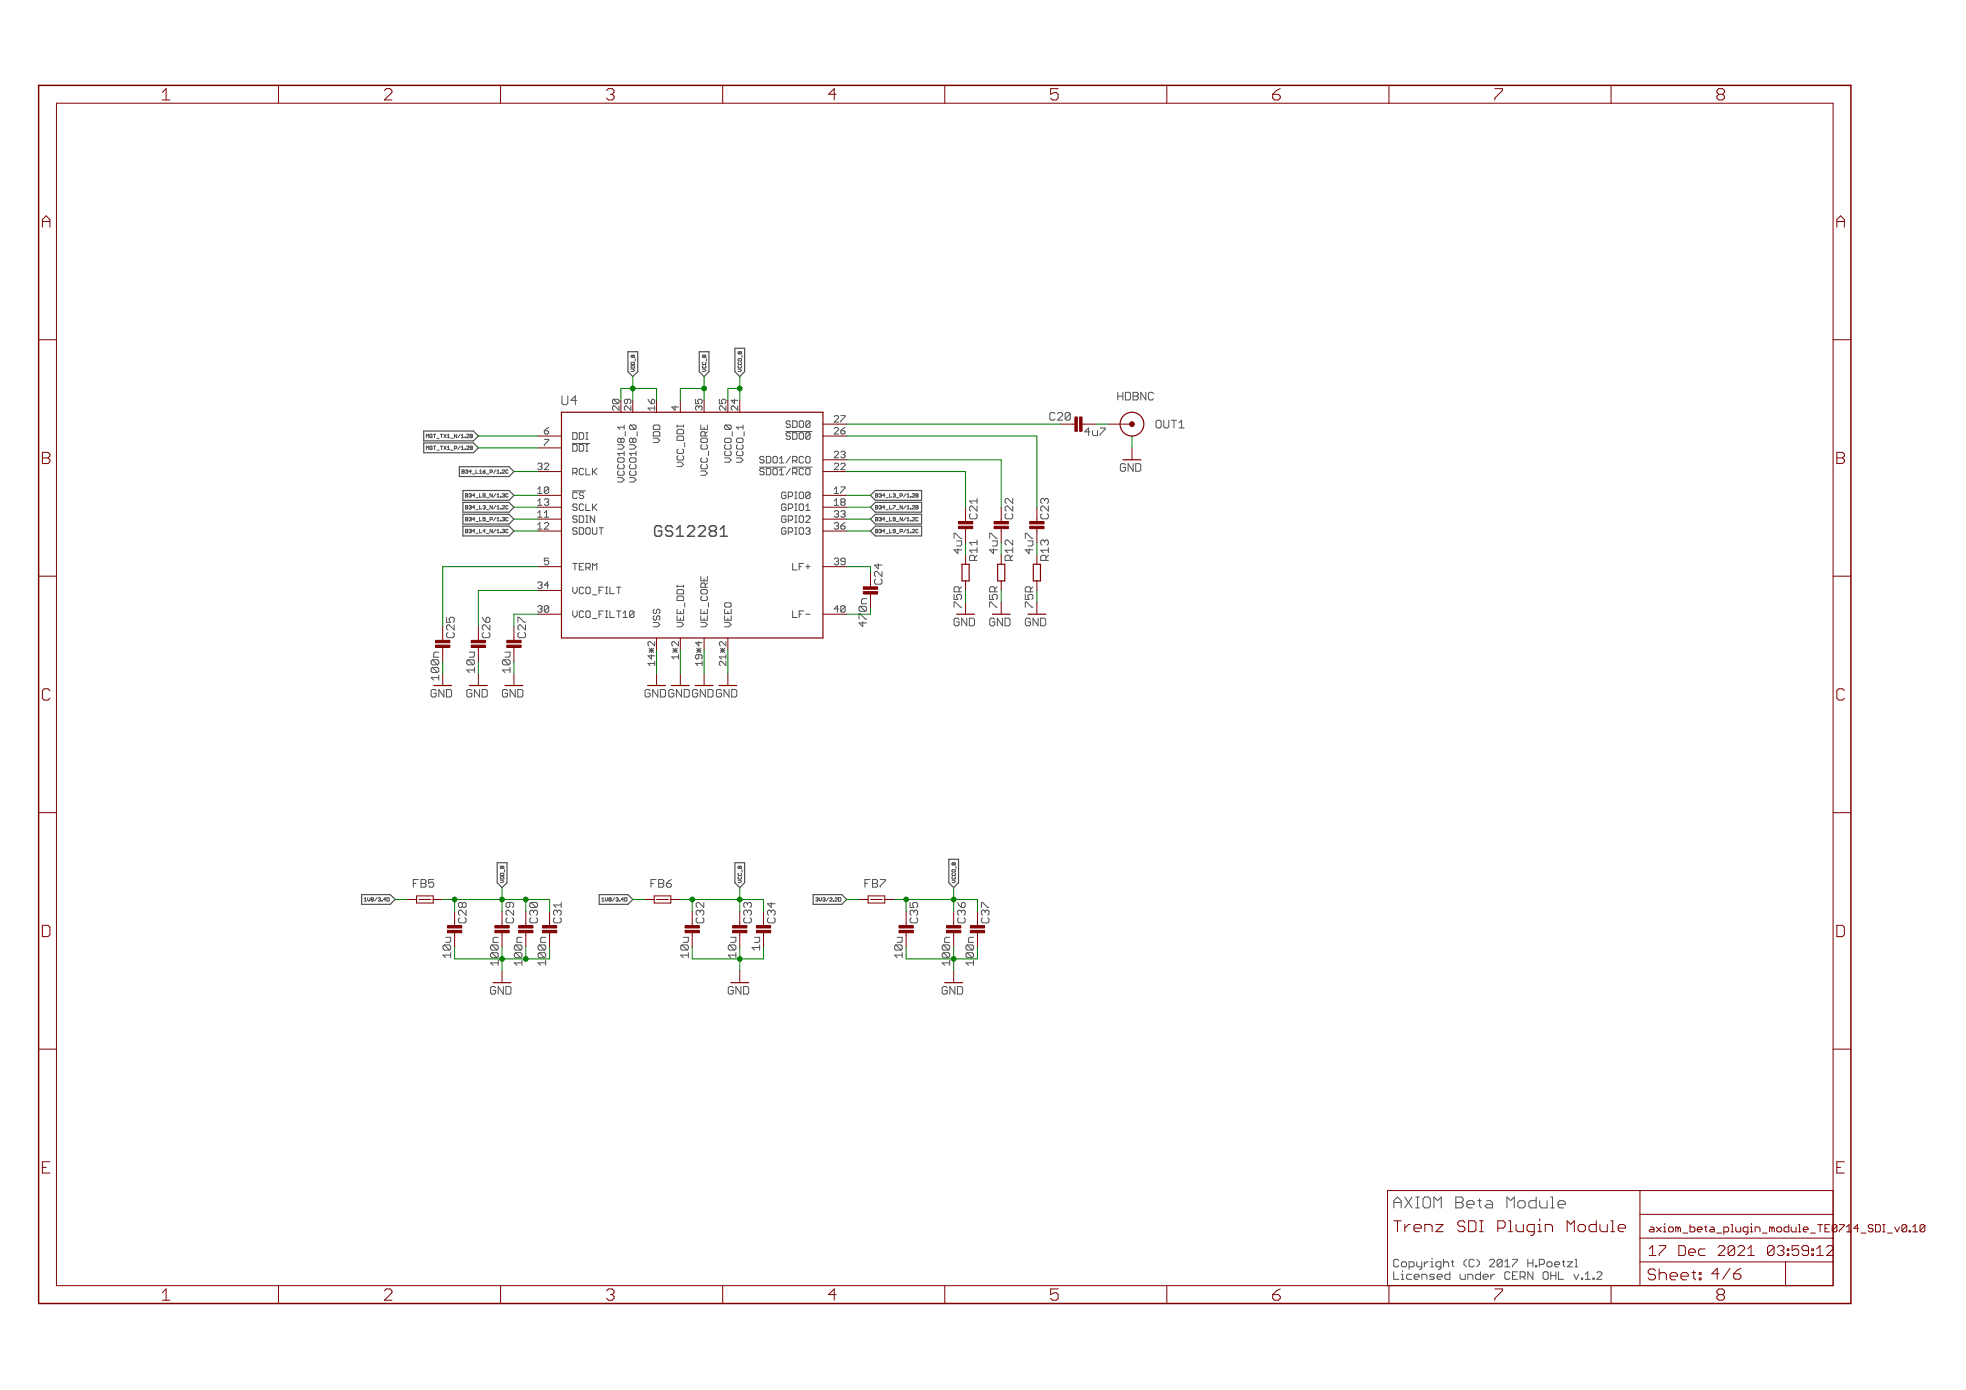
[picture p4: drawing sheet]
<svg xmlns="http://www.w3.org/2000/svg" width="420mm" height="297mm" viewBox="0 0 420 297" stroke-linecap="round" stroke-linejoin="round" font-family="sans-serif">
<g fill="none" stroke="#505050" stroke-width=".21">
<path d="M134.9 77.5l.6-.1 .1 .5h-.7zM134.9 78.9h.5l.2 .2-.2 .3h-.5M134.9 78.3l.6-.2 .1 .5h-.7zM135.2 76l.2-.1 .2 .1-.1 .4-.3-.1M135.2 76l-.1-.1-.2 .1 .1 .4 .2-.1M135.2 76v.3M135.7 76.6v.6M150.1 78.9h.5l.3 .2-.3 .3h-.5M150.2 78.1l-.1 .2 .1 .3 .7-.1-.2-.4M150.2 77.4l-.1 .1 .1 .4h.5l.2-.1-.2-.4M150.5 76l-.2-.1-.2 .1 .1 .4 .3-.1M150.5 76l.1-.1 .3 .1-.2 .4-.2-.1"/>
<path d="M150.5 76v.3M151 76.6v.6M157.7 78.9h.5l.3 .2-.3 .3h-.5M157.9 77.4l-.2 .1 .2 .4h.4l.2-.1-.2-.4M157.9 78.1l-.2 .2 .2 .3 .6-.1-.2-.4M157.9 76.6h.4l.2 .4-.6 .2-.2-.2zM158.1 75.3h-.4l.2 .3 .2-.1M158.1 75.3h.4l-.2 .3-.2-.1M158.1 75.3v.2M158.6 75.9v.5M91.1 93.5v-.7l.3 .2 .2-.2v.7M91.1 96.1v-.8l.3 .3 .2-.3v.8"/>
<path d="M92.4 92.9l-.2-.1-.3 .1v.5l.3 .1 .2-.3h-.3M92.4 95.5l-.2-.2-.3 .2v.4l.3 .2 .2-.4h-.3M92.6 92.8h.5M92.6 95.3h.5M114.9 99.2l.2-.2h.5l.2 .2-.2 .5M115.4 99.7h.2M115.6 99.7l.2 .2-.2 .5h-.5l-.2-.3M116.3 93.9h1M116.3 92.1v.4l.3 .3h.4l.3-.3M116.3 92.1h.7l.3 .2M117.3 91.4l-1 .7M117.3 94.1l-1 1v.2"/>
<path d="M120.1 84.6v1.6l.3 .3h.7M122.3 94.8h3.8M123.3 92.7l-.2-.2h-.7v1.4h.7l.2-.3M123.3 95.2l-.2-.2h-.7v1.4h.7l.2-.2M130.9 85.6l.2-.3 1 1h-1l-.2-.3zM131.1 87.7l-.2-.3v-.4l.2-.3h.3l.9 1M131.1 85.3h1M132 96h.9M132 95h.9M132.2 99.3l-.2 .2v.4l.2 .3h1M132.7 93.9l-.2-.3-.5 .3v.4l.2 .3 .5-.3M133.2 97.9h-1l-.2 .2v.5l.2 .2h1"/>
<path d="M133.4 91.3h-1.4l.5 .5M133.4 96.9h-1.4l.5 .5M133.9 86.7l.9 1M138.5 85.3l.7 1M139.6 94.6h.9M139.6 93.6h.9M139.9 87.2h-1.4l.5 .5M140.8 92.2h-1l-.2 .3v.7h1.4M140.8 90.8h-1l-.2 .3v.7h1.4M144.7 90.8v.5M144.7 99.7h.9M144.7 98.8h.9"/>
<path d="M144.7 91.1h1.4M144.9 96l-.2 .2v.5l.2 .2h1M144.9 97.4l-.2 .2v.5l.2 .2h1M145 87h-1.4l.7 .7M145.9 93.2h-1l-.2 .2v.7h1.4M145.9 91.8h-1l-.2 .2v.7h1.4M148.7 85.3v1h.7l-.3-.5 .3-.5M149.4 87l-.3-.3-.4 .3v.4l.2 .3M149.8 90.8v1h1.4M150 97.9l-.2 .2v.5l.2 .2h.9M150 95l-.2 .3v.4l.2 .3h.9M150 99.3l-.2 .2v.4l.2 .3h.9"/>
<path d="M150.5 92.2h-.5l-.2 .3v.7h1.4M150.9 93.6h-.9l-.2 .3v.4l.2 .3h.9M153.7 85.3v1h.7l-.2-.5 .2-.5M154 87.7l-.3-.3v-.4l.3-.3h.2l.9 1M154.9 91.1l.2-.3 .9 1h-.9l-.2-.3zM154.9 97.9h.9M154.9 98.8h.9M155.1 90.8h.9M155.1 95l-.2 .3v.4l.2 .3h.9M155.1 96.4l-.2 .3v.4l.2 .3h.9M156 93.6h-.9l-.2 .3v.4l.2 .3h.9M156.3 85.6h1.4"/>
<path d="M156.7 86.7l1 1M162.3 99.8h5.6M162.4 98.7l.2 .2h.5M163.1 97.5h-.5l-.2 .3 .2 .4h.5M167.9 92.2h5.6M168 93.6l.2 .3h.5M168 91.1l.2 .2h.5M168.7 92.5h-.5l-.2 .2v.2l.2 .3h.5M168.7 89.9h-.5l-.2 .3 .2 .4h.5M169.3 99.8h4.2M178.3 91.6l.2-.2h.5l.2 .2M178.3 89l.2-.2h.5l.2 .2"/>
<path d="M178.3 99.2l.2-.2h.5l.2 .2M178.3 96.7l.2-.3h.5l.2 .3M179.2 91.8l-.9 1h.9M179.2 89.3l-.9 .9h.9M179.2 96.9l-.9 .9h.9M179.2 99.4l-.9 1h.9M225.2 88.2h-.6l-.2 .2v1.1l.2 .3h.6M232.6 91.5l-.8 .8h1.1M240 99.9h.5M240.3 99.1h-.6l-.3 .3v1l.3 .3h.6M247.9 89.8h-.6l-.2 .3v1.1l.2 .2h.6M98.7 100.8h.4"/>
<path d="M98.7 100.4l.5 .1-.1 .7h-.4zM99.5 100.5l.4-.1v.4M99.5 113.5h.4M99.5 105.9h.4M99.5 108.4h.4M99.5 110.9h.4M99.5 105.5l.5 .1-.1 .6h-.4zM99.5 108l.5 .2-.1 .6h-.4zM99.5 110.6l.5 .1-.1 .6h-.4zM99.5 113.1l.5 .1-.1 .7h-.4zM99.7 100.8h.2M99.9 100.8v.4l-.4-.2"/>
<path d="M100.2 105.6l.4-.1 .1 .1-.1 .3M100.2 108.2l.4-.2 .1 .2-.1 .2M100.2 110.7l.4-.1 .1 .1-.1 .2M100.2 113.2l.4-.1 .1 .1-.1 .3M100.5 113.5h.1M100.5 105.9h.1M100.5 108.4h.1M100.5 110.9h.1M100.6 105.9l.1 .1-.1 .2-.4-.1M100.6 108.4l.1 .1-.1 .3-.4-.2M100.6 110.9l.1 .2-.1 .2-.4-.1M100.6 113.5l.1 .1-.1 .3-.4-.2"/>
<path d="M100.7 100.8h-.5l.4-.4v.8M101.5 113.5h-.5l.3-.4v.8M101.5 105.9h-.5l.3-.4v.7M101.5 108.4h-.5l.3-.4v.8M101.5 110.9h-.5l.3-.3v.7M114.9 104.5l.5-.4v1.4M114.9 107.1l.5-.5v1.4M114.9 109.6l.5-.5v1.4M114.9 112.1l.5-.4v1.4M114.9 105.5h.9M114.9 113.1h.9M114.9 108h.9"/>
<path d="M114.9 110.5h.9M117.3 119.3h-1v.7l.5-.3 .5 .3M122.3 104.9h2.8M122.4 113.9l.2 .3h.5l.2-.3M122.4 108.9l.2 .2h.5l.2-.2M122.4 111.4l.2 .2h.5l.2-.2M122.9 101l.4 .5M123.3 100.3l-.2-.2h-.7v1.4M123.3 105.4l-.2-.2h-.5l-.2 .2v.9l.2 .3h.5l.2-.3M123.3 107.9l-.2-.2h-.5l-.2 .2 .2 .5h.5l.2 .2M123.3 110.5l-.2-.3h-.5l-.2 .3 .2 .4h.5l.2 .3M123.3 113l-.2-.2h-.5l-.2 .2 .2 .5h.5l.2 .2"/>
<path d="M123.3 100.8l-.2 .2h-.7M132 103h.9M132 102.1h.9M132.2 100.6l-.2 .3v.4l.2 .3h1M149.8 101.6h.9M149.8 100.6h.9M162.4 101.2l.2 .3h.5M163.1 100.1h-.5l-.2 .2 .2 .5h.5M167.5 113.5h.5M167.5 105.9h.5M167.5 108.4h.5M167.5 110.9h.5"/>
<path d="M168 113l-.3-.2h-.4l-.3 .2v.9l.3 .3h.4l.3-.3M168 105.4l-.3-.2h-.4l-.3 .2v.9l.3 .3h.4l.3-.3M168 107.9l-.3-.2h-.4l-.3 .2v1l.3 .2h.4l.3-.2M168 110.5l-.3-.3h-.4l-.3 .3v.9l.3 .2h.4l.3-.2M178.3 105.5h.9M178.3 111.9l.2-.2h.5l.2 .2M178.3 112.8l.2 .3h.5l.2-.3M178.3 104.5l.5-.4v1.4M178.3 107.1l.5-.5v1.4M178.3 108h.9M178.3 109.4l.2-.3h.5l.2 .3M178.3 110.3l.2 .2h.5l.2-.2"/>
<path d="M178.3 119.5l.2-.2h.5l.2 .2M178.8 112.4h.2M178.8 109.8h.2M178.8 120h.2M179 112.4l.2 .2M179 109.8l.2 .3M179 120l.2 .2M179.2 112.1l-.2 .3M179.2 109.6l-.2 .2M179.2 119.7l-.2 .3M187.1 113.5h.4M187.1 105.9h.4"/>
<path d="M187.1 108.4h.4M187.1 110.9h.4M187.1 105.5l.5 .1-.1 .6h-.4zM187.1 108l.5 .2-.1 .6h-.4zM187.1 110.6l.5 .1-.1 .6h-.4zM187.1 113.1l.5 .1-.1 .7h-.4zM187.9 113.2l.1-.1 .4 .1M187.9 110.7l.1-.1 .4 .1M187.9 105.6l.1-.1 .4 .1M187.9 106.1l.1 .1 .4-.1M187.9 108.2l.1-.2 .4 .2M187.9 108.6l.1 .2 .4-.2"/>
<path d="M187.9 111.2l.1 .1 .4-.1M187.9 113.7l.1 .2 .4-.2M188.1 113.5h.1M188.1 105.9h.1M188.1 108.4h.1M188.1 110.9h.1M188.2 105.9l.2 .1M188.2 108.4l.2 .1M188.2 110.9l.2 .2M188.2 113.5l.2 .1M188.4 105.7l-.2 .2M188.4 108.3l-.2 .1"/>
<path d="M188.4 110.8l-.2 .1M188.4 113.4l-.2 .1M203.9 115v-1h.3l1.1 1M205.5 117.5h-1.6l.8 .8M207.2 118.9v.9h1.6M207.2 117.6h1.6M207.2 115.9h1.6M207.5 109.8l-.3 .2v.6l.3 .3h1.1M207.7 108.1h-.2l-.3 .3v.6l.3 .2M208.8 107.1h-1.6l.5 .5M211.5 115v-1h.3l1.1 1M213.1 117.5h-1.6l.8 .8"/>
<path d="M214.8 118.9v.9h1.6M214.8 117.6h1.6M215.1 109.8l-.3 .2v.6l.3 .3h1.1M215.3 106.5h-.2l-.3 .3v.5l.3 .3M215.3 108.1h-.2l-.3 .3v.6l.3 .2M219.1 115v-1h.3l1.1 1M220.7 117.5h-1.6l.8 .8M222.4 118.9v.9h1.6M222.4 117.6h1.6M222.7 109.8l-.3 .2v.6l.3 .3h1.1M223 106.5h-.3l-.3 .3v.5l.3 .3M223 108.1h-.3l-.3 .3v.6l.3 .2"/>
<path d="M95.4 131.9v1.1h.9M95.7 135.2l-.3 .2v.6l.3 .3h1.1M96 133.5h-.3l-.3 .3v.5l.3 .3M103.1 131.9l.8 1.1M103.3 135.2l-.2 .2v.6l.2 .3h1.1M103.6 133.5h-.3l-.2 .3v.5l.2 .3M110.7 133v-1.1h.3l1 1.1M111 135.2l-.3 .2v.6l.3 .3h1M111.2 133.5h-.2l-.3 .3v.5l.3 .3M114.9 129.7l.2-.3h.5l.2 .3-.2 .4M114.9 124.6l.2-.2h.5l.2 .2-.2 .5M115.4 130.1h.2"/>
<path d="M115.4 125.1h.2M115.6 125.1l.2 .2-.2 .5h-.5l-.2-.3M115.6 130.1l.2 .3-.2 .4h-.5l-.2-.2M116.3 120.5l.3 .2h.4l.3-.2M122.4 125.5v.9l.5 .5 .4-.5M122.4 130.6v.9l.5 .5 .4-.5M122.4 120.4h.9M122.9 120.4v1.4M138.7 138l-.2-.2v-.5l.2-.2h.3l.9 .9M138.7 138.5l1 .9M138.7 139h1M139.6 133.9h.9"/>
<path d="M139.6 133h.9M139.7 138.5l-1 .9M139.8 130.2l-.2 .2v.5l.2 .2 .5-.2M139.8 131.6l-.2 .2v.5l.2 .2 .5-.2M143.8 139h.9M143.8 138l-.2-.2v-.5l.2-.2h.2l1 .9M143.8 138.5l.9 .9M144.7 133.9h.9M144.7 133h.9M144.7 131.6v.9h1.4M144.7 130.2v.9h1.4M144.7 125.1v.4"/>
<path d="M144.7 125.3h1.4M144.7 138.5l-.9 .9M145.9 126h-1l-.2 .2v.7h1.4M145.9 127.4h-1l-.2 .2v.7h1.4M148.9 139h.9M148.9 138.5l.9 .9M149.8 133.9h.9M149.8 133h.9M149.8 131.6v.9h1.4M149.8 130.2v.9h1.4M149.8 123.2v.9h1.4M149.8 139.9h-.9l-.2 .2v.5l.2 .2 .5-.2"/>
<path d="M149.8 138.5l-.9 .9M150 127.4l-.2 .2v.5l.2 .2h.9M150.1 137.3h-1.4l.7 .7M150.5 124.6h-.5l-.2 .2v.7h1.4M150.9 126h-.9l-.2 .2v.5l.2 .2h.9M154 139h.9M154 138l-.3-.2v-.5l.3-.2h.2l.9 .9M154 138.5l.9 .9M154.9 133.9h.9M154.9 133h.9M154.9 131.6v.9h1.4M154.9 130.2v.9h1.4"/>
<path d="M154.9 138.5l-.9 .9M156 128.8h-.9l-.2 .2v.5l.2 .2h.9M169.4 120.4v1.4h.9M169.4 130.6v1.4h.9M170.8 131.3h.5M171.7 130.6h-.9v1.4M172.2 131.3h.9M178.3 120.5l.2 .2h.5l.2-.2M179.2 130.1h-.9l.7-.7v1.4M183.6 132.3v-1.1h.2l1.1 1.1M183.8 129.6l1.1 1h-1.1l-.2-.2v-.6zM183.8 129.6h1.1"/>
<path d="M185.2 133.1h-1.6l.8 .8M187.1 123.7l-.2 .3v.6l.2 .2h1.1M187.4 122.1h-.3l-.2 .3v.5l.2 .3M188.5 120.8h-1.6l.8 .8M203.9 127v1.1h.8M203.9 129.8v-1.1h.3l1.1 1.1M204.4 132.9h.6M204.7 125.4h-.5l-.3 .3v.8h1.6M204.7 132.1h-.5l-.3 .3v1.1l.3 .2h.5M211.5 129.8v-1.1h.3l1.1 1.1M211.5 127v1.1h.8M211.8 132.1h.5"/>
<path d="M211.8 133.7h.5M212 132.9h.6M212.3 125.4h-.5l-.3 .3v.8h1.6M219.1 129.8v-1.1h.3l1.1 1.1M219.1 127v1.1h.8M219.4 132.1h.5M219.4 133.7h.5M219.7 132.9h.5M219.9 125.4h-.5l-.3 .3v.8h1.6M92.1 141.3l.3-.3 1.1 1.1h-1.1l-.3-.3zM92.1 142.9l.3-.3 1.1 1.1h-1.1l-.3-.3zM92.4 141h1.1"/>
<path d="M92.4 142.6h1.1M92.7 148.1h.5M93 147.3h-.6l-.3 .3v1.1l.3 .2h.6M93.8 144.8h-1.7l.6 .6M99.8 141.3l.2-.3 1.1 1.1h-1.1l-.2-.3zM99.8 148.7l.2 .2h.6M100 141h1.1M100.3 148.1h.5M100.6 147.3h-.6l-.2 .3M101.4 143.2h-1.6l.5 .5M107.4 141.3l.3-.3 1 1.1h-1l-.3-.3zM107.4 148.7l.3 .2h.5"/>
<path d="M107.7 141h1M107.9 148.1h.6M108.2 147.3h-.5l-.3 .3M109 143.2h-1.6l.5 .5M138.4 148.1h.5M138.7 147.3h-.6l-.2 .3v1.1l.2 .2h.6M139.9 141.8h-1.4l.5 .4M139.9 140.1h-1.4l.7 .7M145 140.4h-1.4l.4 .4M150.1 141.8h-1.4l.4 .4M154 142.2l-.3-.2v-.5l.3-.2h.2l.9 .9M155.1 140.4h-1.4l.5 .4"/>
<path d="M77.8 192.1l.3-.3v.8M77.8 192.6h.5M78.6 191.8v.5l.2 .3 .3-.3v-.5M79.5 191.8l-.2 .2 .2 .6M88.3 188.8h.6M89.4 188h-1.1v1.6M98.3 196.1l-.3 .3v.5l.3 .3h1M98.5 192.8h-.2l-.3 .3v.6l.3 .2h.2M98.5 194.5h-.2l-.3 .3v.5l.3 .3M106.9 187.5l.6-.2 .2 .5h-.8zM106.9 188.1h.5l.3 .2-.3 .3h-.5M107.1 186.6h.4l.2 .5h-.8z"/>
<path d="M107.3 185.2l.1-.1 .3 .1-.2 .4-.2-.1M107.3 185.2l-.1-.1-.3 .1 .2 .4 .2-.1M107.3 185.2v.3M107.8 185.8v.6M108.4 196.1l-.3 .3v.5l.3 .3h1.1M108.7 194.5h-.3l-.3 .3v.5l.3 .3M109.5 192.8h-1.1l-.3 .3v.6l.3 .2h.3M113.2 193.1l.3-.3 1.1 1.1h-1.1l-.3-.2zM113.5 196.1l-.3 .3v.5l.3 .3h1.1M113.5 192.8h1.1M113.8 194.5h-.3l-.3 .3v.5l.3 .3M118.6 196.1l-.3 .3v.5l.3 .3h1.1"/>
<path d="M118.9 194.5h-.3l-.3 .3v.5l.3 .3M119.9 193.4h-1.6l.6 .5M128.6 192.6h.5M128.6 192.1l.3-.3v.8M129.4 191.8v.5l.2 .3 .3-.3v-.5M130.2 191.8v.8M139.1 188.8h.6M140.2 188h-1.1v1.6M149.1 196.1l-.3 .3v.5l.3 .3h1M149.3 194.5h-.2l-.3 .3v.5l.3 .3M149.3 192.8h-.2l-.3 .3v.6l.3 .2M157.7 188.1h.5l.3 .2-.3 .3h-.5"/>
<path d="M157.9 187.3l-.2 .2 .2 .3 .6-.1-.2-.4M157.9 186.6l-.2 .1 .2 .4h.4l.2-.1-.2-.4M158.1 185.2l-.1-.1-.3 .1 .2 .4 .2-.1M158.1 185.2l.1-.1 .3 .1-.2 .4-.2-.1M158.1 185.2v.3M158.6 185.8v.6M159.2 196.1l-.3 .3v.5l.3 .3h1.1M159.5 194.5h-.3l-.3 .3v.5l.3 .3M159.5 192.8h-.3l-.3 .3v.6l.3 .2M164.3 196.1l-.3 .3v.5l.3 .3h1.1M164.5 194.5h-.2l-.3 .3v.5l.3 .3M165.7 193.1h-1.7l.8 .8"/>
<path d="M174.3 192l.4-.2 .1 .2-.1 .2M174.6 192.2h.1M174.7 192.2l.1 .1-.1 .3-.4-.2M175.1 191.8v.5l.2 .3 .3-.3v-.5M175.8 192.4l.2 .2M176 191.8l-.2 .2M184.8 188.8h.6M185.9 188h-1.1v1.6M194.5 192.8v1.1h.8M194.8 196.1l-.3 .3v.5l.3 .3h1.1M195 194.5h-.2l-.3 .3v.5l.3 .3M203.5 188.1h.4l.3 .2-.3 .3h-.4"/>
<path d="M203.6 187.3v.5h.5v-.5M203.6 186.6v.5h.5v-.5M203.6 185.8h.5l.1 .4-.6 .2zM203.8 184.5l-.1-.1-.2 .1 .1 .3 .2-.1M203.8 184.5l.1-.1 .3 .1-.1 .3-.3-.1M203.8 184.5v.2M204.3 185.1v.5M204.7 192.8l.2 .6 .6 .5M204.9 196.1l-.2 .3v.5l.2 .3h1.1M205.2 194.5h-.3l-.2 .3v.5l.2 .3M209.7 193.9v-1.1h.3l1.1 1.1M210 196.1l-.3 .3v.5l.3 .3h1.1"/>
<path d="M210.3 194.5h-.3l-.3 .3v.5l.3 .3M94.7 202.2l.3-.3 1 1.1h-1l-.3-.2zM95 201.9h1M96.3 204.1h-1.6l.5 .6M104.8 203.9l.3-.3 1.1 1.1h-1.1l-.3-.3zM104.8 202.2l.3-.3 1.1 1.1h-1.1l-.3-.2zM105.1 203.6h1.1M105.1 201.9h1.1M105.4 211.6h.5M105.7 210.8h-.6l-.3 .3v1.1l.3 .2h.6M106.5 205.8h-1.7l.6 .5M109.9 203.9l.3-.3 1.1 1.1h-1.1l-.3-.3z"/>
<path d="M109.9 202.2l.3-.3 1.1 1.1h-1.1l-.3-.2zM110.2 203.6h1.1M110.2 201.9h1.1M111.5 205.8h-1.6l.6 .5M115 203.9l.3-.3 1.1 1.1h-1.1l-.3-.3zM115 202.2l.3-.3 1.1 1.1h-1.1l-.3-.2zM115.3 203.6h1.1M115.3 201.9h1.1M116.6 205.8h-1.6l.5 .5M145.5 202.2l.3-.3 1 1.1h-1l-.3-.2zM145.8 201.9h1M147.1 204.1h-1.6l.5 .6"/>
<path d="M155.6 202.2l.3-.3 1.1 1.1h-1.1l-.3-.2zM155.9 201.9h1.1M156.2 211.6h.5M156.4 210.8h-.5l-.3 .3v1.1l.3 .2h.5M157.3 204.1h-1.7l.6 .6M162.3 202.5h-1.6l.5 .5M191.5 201.9l1.1 1.1h-1.1l-.3-.2v-.6zM191.5 201.9h1.1M192.8 204.1h-1.6l.5 .6M201.6 203.6l1.1 1.1h-1.1l-.2-.3v-.5zM201.6 201.9l1.1 1.1h-1.1l-.2-.2v-.6zM201.6 203.6h1.1"/>
<path d="M201.6 201.9h1.1M201.9 211.6h.5M202.2 210.8h-.6l-.2 .3v1.1l.2 .2h.6M203 205.8h-1.6l.5 .5M206.7 203.6l1.1 1.1h-1.1l-.3-.3v-.5zM206.7 203.6h1.1M206.7 201.9l1.1 1.1h-1.1l-.3-.2v-.6zM206.7 201.9h1.1M208 205.8h-1.6l.6 .5M297.9 257h1.5M298.7 255.8l-.8 .8v1.5M297.9 271.8v1.6h1"/>
<path d="M298.7 269.1h-.6l-.2 .3v1.1l.2 .2h.6M335 269.6h1l-1 1.1M336.6 269.1h.3v1.6M340.4 273.1h.3v.3h-.3zM341.2 272l.3-.2h.6l.2 .2v.3l-1.1 1.1h1.1"/>
</g>
<path d="M140.3 112.4l-.4 .3v1.5l.4 .4" fill="none" stroke="#505050" stroke-width=".32"/>
<g fill="none" stroke="#505050" stroke-width=".25">
<path d="M134.2 75.2h2.1v4.2l-1.1 1.1-1-1.1zM149.4 75.2h2.1v4.2l-1 1.1-1.1-1.1zM157.1 74.4h2v5l-1 1.1-1-1.1zM102.2 93.2l-1-1.1h-10.6v2.1h10.6M102.2 95.7l-1-1h-10.6v2.1h10.6M109.8 105.9l-1-1.1h-9.9v2.1h9.9M109.8 108.4l-1-1h-9.9v2.1h9.9M109.8 110.9l-1-1h-9.9v2.1h9.9M109.8 113.5l-1-1.1h-9.9v2.1h9.9M109.8 100.8l-1-1.1h-10.6v2.1h10.6M186 105.9l1.1-1.1h9.9v2.1h-9.9zM186 108.4l1.1-1h9.9v2.1h-9.9z"/>
<path d="M186 110.9l1.1-1h9.9v2.1h-9.9zM186 113.5l1.1-1.1h9.9v2.1h-9.9zM77.3 191.2h6.1l1.1 1-1.1 1.1h-6.1zM106.3 184.4h2.1v4.2l-1.1 1.1-1-1.1zM128.1 191.2h6.1l1 1-1 1.1h-6.1zM157.1 184.4h2v4.2l-1 1.1-1-1.1zM173.8 191.2h6.1l1.1 1-1.1 1.1h-6.1zM202.8 183.6h2.1v5l-1.1 1.1-1-1.1z"/>
</g>
<g fill="none" stroke="#800000" stroke-width=".21">
<path d="M34.7 19.7l.8-.8v2.5M59.5 18.2v3.9M83.4 18.9h-.9l-.4 .4M83.8 19.7l-1.7 1.7h1.7M107 18.2v3.9M130.8 18.9h-.8l-.4 .4M154.5 18.2v3.9M178.3 18.9l-1.2 1.3h1.6M201.9 18.2v3.9M226.1 18.9h-1.6v1.3l.8-.5M249.4 18.2v3.9M272.8 19.3l-.8 .9"/>
<path d="M296.8 18.2v3.9M319.5 18.9h1.6M321.1 19.3l-1.6 1.7v.4M344.3 18.2v3.9M368.1 18.9h-.8l-.4 .4v.4l.4 .5M12.1 22.1h379.7v252.6h-379.7zM34.7 21.4h1.6M129.6 21l.4 .4h.8M224.5 21l.4 .4h.8M272 20.2v.8l.4 .4h.8M272 20.2h1.2M367.3 20.2l-.4 .4v.4l.4 .4h.8"/>
<path d="M367.3 20.2h.8M9.1 47.3h1.6M9.9 46.1l-.8 .8v1.6M392.6 47.3h1.6M393.4 46.1l-.8 .8v1.6M8.3 72.6h3.8M391.8 72.6h3.8M9.1 97.9h1.2M10.3 96.7h-1.2v2.4h1.2M114.9 93.2h5.1M114.9 95.7h5.1M145.4 85.6v2.5"/>
<path d="M175.9 93.2h5.1M175.9 90.6h5.1M175.9 98.3h5.1M231.2 90.6h3.1M236.8 90.6h5.1M241.9 95.7v2.6M392.6 97.9h1.2M393.8 96.7h-1.2v2.4h1.2M114.9 105.9h5.1M114.9 100.8h5.1M114.9 113.5h5.1M114.9 108.4h5.1"/>
<path d="M114.9 110.9h5.1M175.9 105.9h5.1M175.9 100.8h5.1M175.9 113.5h5.1M175.9 108.4h5.1M175.9 110.9h5.1M206.4 108.4v3M206.4 118.6v2M214 108.4v3M214 118.6v2M221.6 108.4v3M221.6 118.6v2"/>
<path d="M8.3 123.1h3.8M94.6 133.8v3M102.2 133.8v3M109.8 133.8v3M114.9 121.1h5.1M114.9 131.3h5.1M114.9 126.2h5.1M175.9 121.1h5.1M175.9 131.3h5.1M186 122.4v3M206.4 128.7v2.6M214 128.7v2.6"/>
<path d="M221.6 128.7v2.6M391.8 123.1h3.8M9.5 147.2l-.4 .4v1.6l.4 .4M94.6 144v2.5M102.2 144v2.5M109.8 144v2.5M140.3 144v2.5M145.4 144v2.5M150.5 144v2.5M155.6 144v2.5M393 147.2l-.4 .4v1.6l.4 .4M8.3 173.7h3.8"/>
<path d="M391.8 173.7h3.8M10.3 197.7h-1.2v2.5h1.2M87 192.2h2M89 191.5h3.6v1.5h-3.6zM89.5 192.2h2.6M92.6 192.2h2M97.2 194.8v3M107.3 194.8v3M112.4 194.8v3M117.5 194.8v3M137.8 192.2h2M139.8 191.5h3.6v1.5h-3.6z"/>
<path d="M140.3 192.2h2.6M143.4 192.2h2M147.9 194.8v3M158.1 194.8v3M163.2 194.8v3M183.5 192.2h2M185.5 191.5h3.6v1.5h-3.6zM186 192.2h2.6M189.1 192.2h2M193.7 194.8v3M203.8 194.8v3M208.9 194.8v3"/>
<path d="M393.8 197.7h-1.2v2.5h1.2M107.3 207.5v2.5M158.1 207.5v2.5M203.8 207.5v2.5M8.3 224.2h3.8M391.8 224.2h3.8M9.1 249.5h.8M10.7 248.3h-1.6v2.4h1.6M350.5 254.4v20.3M350.5 259.5h41.3M391.8 254.4h-95.3v20.3M392.6 249.5h.8"/>
<path d="M394.2 248.3h-1.6v2.4h1.6M34.7 277.9h1.6M35.5 275.4l-.8 .8M59.5 274.7v3.9M83.4 275.4h-.9l-.4 .4M83.8 276.2l-1.7 1.7h1.7M107 274.7v3.9M129.6 277.5l.4 .4h.8M130.8 275.4h-.8l-.4 .4M154.5 274.7v3.9M178.3 275.4l-1.2 1.2h1.6M201.9 274.7v3.9"/>
<path d="M224.5 277.5l.4 .4h.8M226.1 275.4h-1.6v1.2l.8-.4M249.4 274.7v3.9M272 276.6v.9l.4 .4h.8M272 276.6h1.2M272.8 275.8l-.8 .8M296.8 274.7v3.9M297.9 260.9h1.5M319.5 275.4h1.6M321.1 275.8l-1.6 1.7v.4M344.3 260.9h.4v2.3M344.3 263.2h.7"/>
<path d="M344.3 274.7v3.9M345.8 262.4h1.6v-.4l-.4-.3h-.8l-.4 .3v.8l.4 .4h.8M350.5 269.7h41.3M350.5 264.6h41.3M352.2 273.1l.4 .4h.8M352.5 268.3h1.4M352.7 262.2h.5M353.2 266.2l-.7 .7M353.4 271.2h-.8l-.4 .3v.4l.4 .4h.8M353.5 262.7h-.8l-.3 .3 .3 .2h.8M367.3 276.6l-.4 .5v.4l.4 .4h.8M367.3 276.6h.8"/>
<path d="M368.1 275.4h-.8l-.4 .4v.4l.4 .4M381.6 269.7v5M390.7 266.2h.7l.4 .4v.3l-1.4 1.4h1.4M408.8 263.2h1M411.4 262v1l-.3 .2h-.5l-.3-.2M411.4 262l-.3-.3h-.5l-.3 .3v1M411.4 262l-1.1 1"/>
</g>
<path d="M8.3 18.2h387.3v260.4h-387.3z" fill="none" stroke="#800000" stroke-width=".32"/>
<g fill="none" stroke="#800000" stroke-width=".25">
<path d="M120 88.1h55.9v48.2h-55.9zM240 98.3h3.8M204.4 131.3h3.9M205.6 124.1v-3.5h1.5v3.5M212.1 131.3h3.8M213.2 124.1v-3.5h1.5v3.5M219.7 131.3h3.8M220.8 124.1v-3.5h1.6v3.5M92.7 146.5h3.8M100.3 146.5h3.8M107.9 146.5h3.8M138.4 146.5h3.8"/>
<path d="M105.4 210h3.8M156.2 210h3.8M201.9 210h3.8"/>
<circle cx="241.9" cy="90.6" r="2.54"/>
</g>
<g fill="#800000" stroke="#800000" stroke-width=".21">
<path d="M184.5 126.4h3.1v.5h-3.1z"/>
<path d="M184.5 125.4h3.1v.5h-3.1z"/>
<path d="M108.3 137.9h3.1v.5h-3.1z"/>
<path d="M108.3 136.8h3.1v.6h-3.1z"/>
<path d="M100.7 137.9h3.1v.5h-3.1z"/>
<path d="M100.7 136.8h3.1v.6h-3.1z"/>
<path d="M93.1 137.9h3v.5h-3z"/>
<path d="M93.1 136.8h3v.6h-3z"/>
<path d="M204.8 112.5h3.1v.5h-3.1z"/>
<path d="M204.8 111.4h3.1v.6h-3.1z"/>
<path d="M212.4 112.5h3.1v.5h-3.1z"/>
<path d="M212.4 111.4h3.1v.6h-3.1z"/>
<path d="M220.1 112.5h3v.5h-3z"/>
<path d="M220.1 111.4h3v.6h-3z"/>
<path d="M230.7 89.1h.5v3.1h-.5z"/>
<path d="M229.7 89.1h.5v3.1h-.5z"/>
<path d="M202.3 198.8h3v.5h-3z"/>
<path d="M202.3 197.8h3v.5h-3z"/>
<path d="M207.4 198.8h3v.5h-3z"/>
<path d="M207.4 197.8h3v.5h-3z"/>
<path d="M192.1 198.8h3.1v.5h-3.1z"/>
<path d="M192.1 197.8h3.1v.5h-3.1z"/>
<path d="M156.6 198.8h3v.5h-3z"/>
<path d="M156.6 197.8h3v.5h-3z"/>
<path d="M161.6 198.8h3.1v.5h-3.1z"/>
<path d="M161.6 197.8h3.1v.5h-3.1z"/>
<path d="M146.4 198.8h3.1v.5h-3.1z"/>
<path d="M146.4 197.8h3.1v.5h-3.1z"/>
<path d="M105.8 198.8h3v.5h-3z"/>
<path d="M105.8 197.8h3v.5h-3z"/>
<path d="M110.8 198.8h3.1v.5h-3.1z"/>
<path d="M110.8 197.8h3.1v.5h-3.1z"/>
<path d="M95.6 198.8h3.1v.5h-3.1z"/>
<path d="M95.6 197.8h3.1v.5h-3.1z"/>
<path d="M115.9 198.8h3.1v.5h-3.1z"/>
<path d="M115.9 197.8h3.1v.5h-3.1z"/>
</g>
<circle cx="241.9" cy="90.6" r=".51" fill="#800000" stroke="#800000" stroke-width=".21"/>
<g fill="none" stroke="#008000" stroke-width=".21">
<path d="M102.2 93.2h12.7M102.2 95.7h12.7M132.7 85.6v-2.6h7.6v2.6M135.2 80.5v5.1M150.5 80.5v5.1M150.5 83h-5.1v2.6M158.1 83h-2.5v2.6M158.1 80.5v5.1M181 98.3h33v10.1M181 93.2h40.6v15.2M181 90.6h45.7M241.9 93.2v2.5"/>
<path d="M109.8 100.8h5.1M109.8 105.9h5.1M109.8 108.4h5.1M109.8 110.9h5.1M109.8 113.5h5.1M181 100.8h25.4v7.6M181 105.9h5M181 108.4h5M181 110.9h5M181 113.5h5M114.9 131.3h-5.1v2.5M114.9 121.1h-20.3v12.7"/>
<path d="M114.9 126.2h-12.7v7.6M140.3 138.9v5.1M145.4 138.9v5.1M150.5 138.9v5.1M155.6 138.9v5.1M181 131.3h5M181 121.1h5v1.3M84.5 192.2h2.5M94.6 192.2h22.9v2.6M97.2 192.2v2.6M107.3 189.7v5.1M112.4 192.2v2.6"/>
<path d="M135.2 192.2h2.6M145.4 192.2h17.8v2.6M147.9 192.2v2.6M158.1 189.7v5.1M181 192.2h2.5M191.1 192.2h17.8v2.6M193.7 192.2v2.6M203.8 189.7v5.1M97.2 204.9h20.3M107.3 204.9v2.6M158.1 204.9v2.6M163.2 202.4v2.5h-15.3"/>
<path d="M193.7 204.9h15.2M203.8 204.9v2.6"/>
</g>
<g fill="#008000" stroke="#008000" stroke-width=".21">
<circle cx="158.1" cy="204.9" r=".51"/>
<circle cx="135.2" cy="83" r=".51"/>
<circle cx="107.3" cy="192.2" r=".51"/>
<circle cx="97.2" cy="192.2" r=".51"/>
<circle cx="112.4" cy="192.2" r=".51"/>
<circle cx="150.5" cy="83" r=".51"/>
<circle cx="158.1" cy="192.2" r=".51"/>
<circle cx="147.9" cy="192.2" r=".51"/>
<circle cx="158.1" cy="83" r=".51"/>
<circle cx="203.8" cy="192.2" r=".51"/>
<circle cx="193.7" cy="192.2" r=".51"/>
</g>
<g font-size="3.7" fill="#800000">
<text x="83.6" y="21.4">2</text>
<text x="131.1" y="21.4">3</text>
<text x="178.5" y="21.4">4</text>
<text x="226" y="21.4">5</text>
<text x="273.5" y="21.4">6</text>
<text x="320.9" y="21.4">7</text>
<text x="368.4" y="21.4">8</text>
<text x="10.4" y="48.6">A</text>
<text x="393.9" y="48.6">A</text>
<text x="10.4" y="99.2">B</text>
<text x="393.9" y="99.2">B</text>
<text x="10.4" y="149.7">C</text>
<text x="393.9" y="149.7">C</text>
<text x="10.3" y="200.2">D</text>
<text x="393.8" y="200.2">D</text>
<text x="36.2" y="277.9">1</text>
<text x="83.6" y="277.9">2</text>
<text x="131.1" y="277.9">3</text>
<text x="178.5" y="277.9">4</text>
<text x="226" y="277.9">5</text>
<text x="273.5" y="277.9">6</text>
<text x="320.9" y="277.9">7</text>
<text x="368.4" y="277.9">8</text>
</g>
<g font-size="3.6" fill="#505050">
<text x="141.2" y="114.8">GS12281</text>
<text x="299.3" y="258.2">AXIOM Beta Module</text>
</g>
<g font-size="3.6" fill="#800000">
<text x="299.3" y="263.3">Trenz SDI Plugin Module</text>
<text x="353.7" y="273.6">Sheet: 4/6</text>
</g>
<g font-size="3.2" fill="#800000">
<text x="353.9" y="268.4">17 Dec 2021</text>
<text x="375.5" y="268.4">03:59:12</text>
</g>
<text font-size="2.9" fill="#505050" x="121.5" y="86.6">U4</text>
<g font-size="2.5" fill="#800000">
<text x="225.8" y="89.9">C20</text>
<text x="139.3" y="149">GNDGNDGNDGND</text>
<text x="163.9" y="203" transform="rotate(-90 163.9 203)">1u</text>
</g>
<g font-size="2.5" fill="#505050">
<text x="239.4" y="85.5">HDBNC</text>
<text x="248.5" y="91.5">OUT1</text>
<text x="240.9" y="100.8">GND</text>
<text x="210.4" y="110.9" transform="rotate(-90 210.4 110.9)">C21</text>
<text x="218" y="110.9" transform="rotate(-90 218 110.9)">C22</text>
<text x="225.7" y="110.9" transform="rotate(-90 225.7 110.9)">C23</text>
<text x="210.4" y="119.8" transform="rotate(-90 210.4 119.8)">R11</text>
<text x="218" y="119.8" transform="rotate(-90 218 119.8)">R12</text>
<text x="225.7" y="119.8" transform="rotate(-90 225.7 119.8)">R13</text>
<text x="190.1" y="124.9" transform="rotate(-90 190.1 124.9)">C24</text>
<text x="98.7" y="136.3" transform="rotate(-90 98.7 136.3)">C25</text>
<text x="106.3" y="136.3" transform="rotate(-90 106.3 136.3)">C26</text>
<text x="113.9" y="136.3" transform="rotate(-90 113.9 136.3)">C27</text>
<text x="205.3" y="133.8">GND</text>
<text x="213" y="133.8">GND</text>
<text x="220.6" y="133.8">GND</text>
<text x="93.6" y="149">GND</text>
<text x="101.2" y="149">GND</text>
<text x="108.8" y="149">GND</text>
<text x="89.8" y="189.7">FB5</text>
<text x="140.6" y="189.7">FB6</text>
<text x="186.3" y="189.7">FB7</text>
<text x="101.2" y="197.3" transform="rotate(-90 101.2 197.3)">C28</text>
<text x="111.4" y="197.3" transform="rotate(-90 111.4 197.3)">C29</text>
<text x="116.4" y="197.3" transform="rotate(-90 116.4 197.3)">C30</text>
<text x="121.5" y="197.3" transform="rotate(-90 121.5 197.3)">C31</text>
<text x="152" y="197.3" transform="rotate(-90 152 197.3)">C32</text>
<text x="162.2" y="197.3" transform="rotate(-90 162.2 197.3)">C33</text>
<text x="167.2" y="197.3" transform="rotate(-90 167.2 197.3)">C34</text>
<text x="197.7" y="197.3" transform="rotate(-90 197.7 197.3)">C35</text>
<text x="207.9" y="197.3" transform="rotate(-90 207.9 197.3)">C36</text>
<text x="213" y="197.3" transform="rotate(-90 213 197.3)">C37</text>
<text x="106.3" y="212.5">GND</text>
<text x="157.1" y="212.5">GND</text>
<text x="202.8" y="212.5">GND</text>
<text x="299.3" y="270.8">Copyright (C) 2017 H.Poetzl</text>
<text x="299.3" y="273.5">Licensed under CERN OHL v.1.2</text>
</g>
<g font-size="2.5" fill="#008000">
<text x="233.3" y="93.2">4u7</text>
<text x="207.1" y="118.2" transform="rotate(-90 207.1 118.2)">4u7</text>
<text x="214.7" y="118.2" transform="rotate(-90 214.7 118.2)">4u7</text>
<text x="222.4" y="118.2" transform="rotate(-90 222.4 118.2)">4u7</text>
<text x="207.1" y="129.8" transform="rotate(-90 207.1 129.8)">75R</text>
<text x="214.7" y="129.8" transform="rotate(-90 214.7 129.8)">75R</text>
<text x="222.4" y="129.8" transform="rotate(-90 222.4 129.8)">75R</text>
<text x="186.8" y="133.8" transform="rotate(-90 186.8 133.8)">470n</text>
<text x="103" y="143.6" transform="rotate(-90 103 143.6)">10u</text>
<text x="110.6" y="143.6" transform="rotate(-90 110.6 143.6)">10u</text>
<text x="95.4" y="145.2" transform="rotate(-90 95.4 145.2)">100n</text>
<text x="97.9" y="204.6" transform="rotate(-90 97.9 204.6)">10u</text>
<text x="108.1" y="206.2" transform="rotate(-90 108.1 206.2)">1</text>
<text x="108.1" y="204.6" transform="rotate(-90 108.1 204.6)">00n</text>
<text x="113.1" y="206.2" transform="rotate(-90 113.1 206.2)">1</text>
<text x="113.1" y="204.6" transform="rotate(-90 113.1 204.6)">00n</text>
<text x="118.2" y="206.2" transform="rotate(-90 118.2 206.2)">100n</text>
<text x="148.7" y="204.6" transform="rotate(-90 148.7 204.6)">10u</text>
<text x="158.9" y="204.6" transform="rotate(-90 158.9 204.6)">10u</text>
<text x="194.4" y="204.6" transform="rotate(-90 194.4 204.6)">10u</text>
<text x="204.6" y="206.2" transform="rotate(-90 204.6 206.2)">1</text>
<text x="204.6" y="204.6" transform="rotate(-90 204.6 204.6)">00n</text>
<text x="209.7" y="206.2" transform="rotate(-90 209.7 206.2)">100n</text>
</g>
<g font-size="2.3" fill="#800000">
<text x="353.9" y="263.3">axiom_beta_plugin_module_TE0714</text>
<text x="396.1" y="263.3">_SDI_v0.10</text>
</g>
<g font-size="2.1" fill="#800000">
<text x="133.9" y="87.7" transform="rotate(-90 133.9 87.7)">20</text>
<text x="136.4" y="87.7" transform="rotate(-90 136.4 87.7)">29</text>
<text x="141.5" y="87.7" transform="rotate(-90 141.5 87.7)">16</text>
<text x="151.6" y="87.7" transform="rotate(-90 151.6 87.7)">35</text>
<text x="156.7" y="87.7" transform="rotate(-90 156.7 87.7)">25</text>
<text x="159.3" y="87.7" transform="rotate(-90 159.3 87.7)">24</text>
<text x="141.5" y="141.8" transform="rotate(-90 141.5 141.8)">14*2</text>
<text x="146.6" y="140.5" transform="rotate(-90 146.6 140.5)">1*2</text>
<text x="151.6" y="141.8" transform="rotate(-90 151.6 141.8)">19*4</text>
<text x="156.7" y="141.8" transform="rotate(-90 156.7 141.8)">21*2</text>
</g>
<g font-size="2.1" fill="#505050">
<text x="146.6" y="87.7" transform="rotate(-90 146.6 87.7)">4</text>
<text x="117.8" y="92.8">6</text>
<text x="117.8" y="95.4">7</text>
<text x="123.9" y="93.9">DDI</text>
<text x="142.6" y="95.2" transform="rotate(-90 142.6 95.2)">VDD</text>
<text x="169" y="93.9">SDO0</text>
<text x="169" y="91.4">SDO0</text>
<text x="179.7" y="92.8">26</text>
<text x="179.7" y="90.3">27</text>
<text x="116.5" y="100.4">32</text>
<text x="123.9" y="96.5">DDI</text>
<text x="123.9" y="101.5">RCLK</text>
<text x="147.7" y="99.9" transform="rotate(-90 147.7 99.9)">VCC_DDI</text>
<text x="157.8" y="99" transform="rotate(-90 157.8 99)">VCCO_0</text>
<text x="160.4" y="99" transform="rotate(-90 160.4 99)">VCCO_1</text>
<text x="163.6" y="99">SDO1/RCO</text>
<text x="163.6" y="101.5">SDO1/RCO</text>
<text x="179.7" y="97.9">23</text>
<text x="179.7" y="100.4">22</text>
<text x="116.5" y="105.5">10</text>
<text x="123.9" y="106.6">CS</text>
<text x="135" y="103.2" transform="rotate(-90 135 103.2)">VCCO1V8_1</text>
<text x="152.8" y="102" transform="rotate(-90 152.8 102)">VCC_CORE</text>
<text x="168.4" y="106.6">GPIO0</text>
<text x="179.7" y="105.5">17</text>
<text x="116.5" y="110.6">11</text>
<text x="116.5" y="113.1">12</text>
<text x="116.5" y="108">13</text>
<text x="123.9" y="111.7">SDIN</text>
<text x="123.9" y="109.2">SCLK</text>
<text x="168.4" y="109.2">GPIO1</text>
<text x="168.4" y="111.7">GPIO2</text>
<text x="179.7" y="113.1">36</text>
<text x="179.7" y="108">18</text>
<text x="179.7" y="110.6">33</text>
<text x="123.9" y="114.2">SDOUT</text>
<text x="168.4" y="114.2">GPIO3</text>
<text x="116.5" y="125.8">34</text>
<text x="117.8" y="120.7">5</text>
<text x="123.9" y="121.9">TERM</text>
<text x="170.9" y="121.9">LF+</text>
<text x="179.7" y="120.7">39</text>
<text x="116.5" y="130.9">30</text>
<text x="123.9" y="126.9">VCO_FILT</text>
<text x="179.7" y="130.9">40</text>
<text x="123.9" y="132">VCO_FILT10</text>
<text x="142.6" y="134" transform="rotate(-90 142.6 134)">VSS</text>
<text x="147.7" y="134" transform="rotate(-90 147.7 134)">VEE_DDI</text>
<text x="152.8" y="134" transform="rotate(-90 152.8 134)">VEE_CORE</text>
<text x="157.8" y="134" transform="rotate(-90 157.8 134)">VEEO</text>
</g>
<g font-size="1.1" fill="#505050">
<text x="92.9" y="93.6">MGT_TX1_N/1.2B</text>
<text x="93.1" y="96.1">MGT_TX1_P/1.2B</text>
<text x="101.2" y="101.2">B34_L16_P/1.2C</text>
<text x="101.8" y="106.3">B34_L5_N/1.3C</text>
<text x="188.6" y="106.3">B34_L3_P/1.2B</text>
<text x="101.8" y="113.9">B34_L4_N/1.3C</text>
<text x="101.8" y="108.8">B34_L3_N/1.2C</text>
<text x="101.9" y="111.3">B34_L5_P/1.3C</text>
<text x="188.6" y="108.8">B34_L7_N/1.2B</text>
<text x="188.6" y="111.3">B34_L9_N/1.2C</text>
<text x="188.6" y="113.9">B34_L9_P/1.2C</text>
<text x="79.6" y="192.6">1V8/3.4D</text>
<text x="130.4" y="192.6">1V8/3.4D</text>
<text x="176.1" y="192.6">3V3/2.2D</text>
</g>
</svg>
